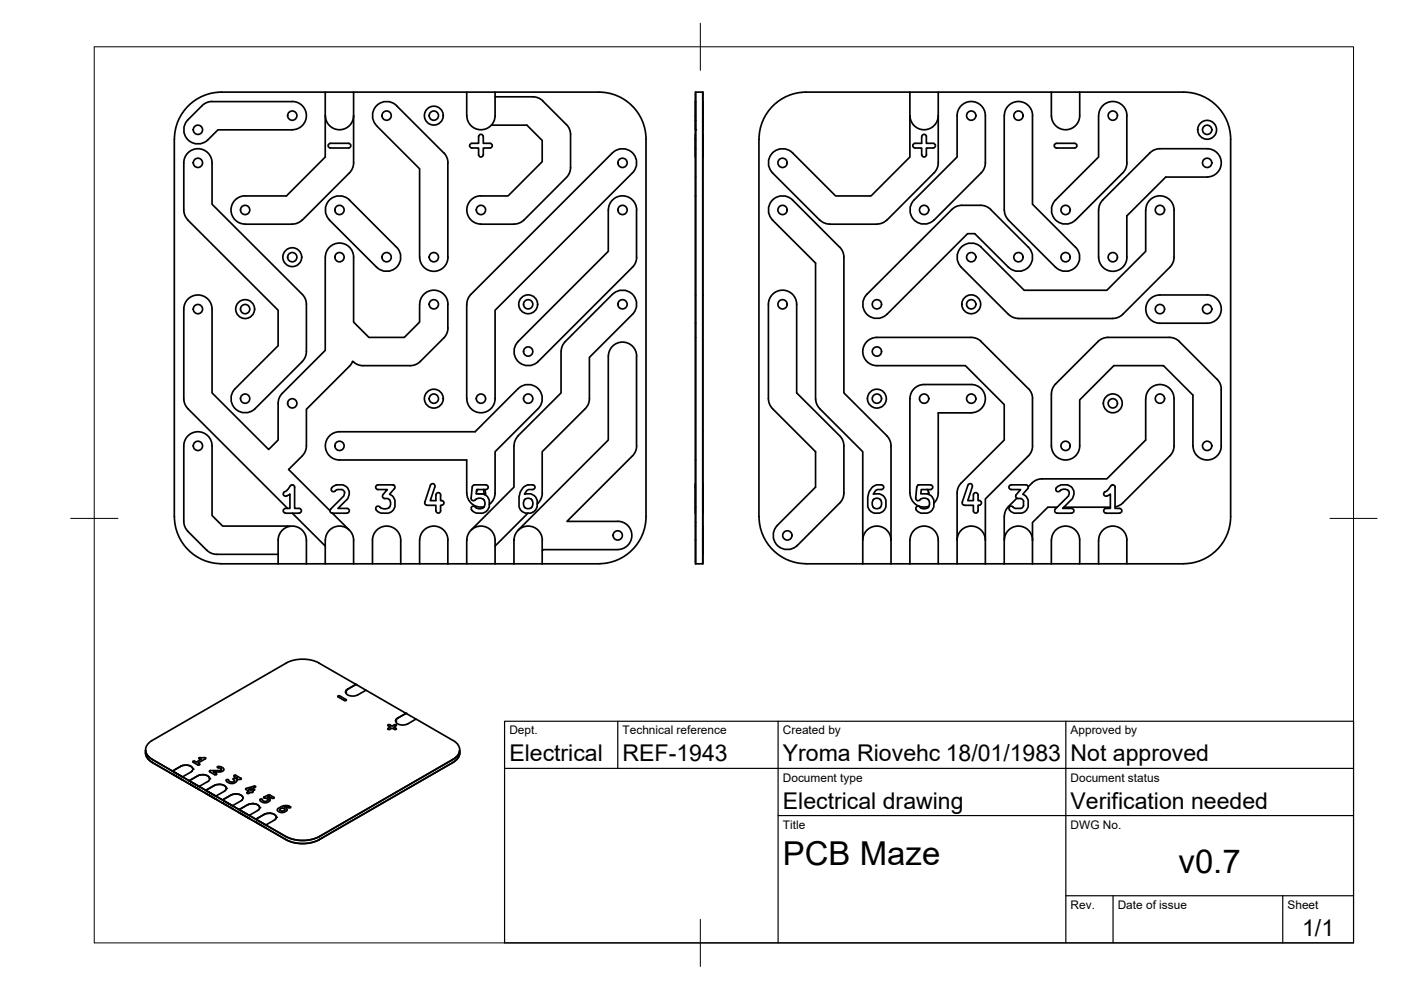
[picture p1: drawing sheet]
<svg xmlns="http://www.w3.org/2000/svg" width="297mm" height="210mm" viewBox="0 0 297 210" stroke-linecap="round" stroke-linejoin="round" font-family="sans-serif">
<!-- layer: Visible -->
<g fill="none" stroke="#000" stroke-width=".36">
<path d="M69 19.5h-22a10 10 0 0 0-10 10M75 19.5h24M105 19.5h22a10 10 0 0 1 10 10v80a10 10 0 0 1-10 10h-22M147.5 19.5v100M147.5 19.5l-.1 5M147.5 19.5h1.5M149 19.5v100h-1.5M149 19.5v8M192.9 19.5h-22a10 10 0 0 0-10 10v80a10 10 0 0 0 10 10h22M198.9 19.5h24M228.9 19.5h22a10 10 0 0 1 10 10v80a10 10 0 0 1-10 10h-12M37 29.5v80"/>
<path d="M39 34.5a3 3 0 0 1 3-3 3 3 0 0 1 3 3M39 34.5v10l.1 .9 .4 .9 19.5 19.5v7.5l-9.2 9.1M42.9 22.4l1.1-.7 1-.2h17a3 3 0 0 1 3 3 3 3 0 0 1-3 3h-15.8l-2.1 2.1a2.99 2.99 0 0 1-4.2 0 2.99 2.99 0 0 1-.1-4.2zM45 34.5v8.8l19.1 19.1M69 24.5a3 3 0 0 0 3 3 3 3 0 0 0 3-3v-5h-6v13.8l-8.3 8.2h-8.7M69.6 30.6l.5-.2h3.8a.5 .5 0 0 1 .5 .5 .5 .5 0 0 1-.5 .5h-3.8a.5 .5 0 0 1-.5-.8zM74.1 36.7l-10 9.9-1.2 .8-.9 .1M75 24.5v10M75 34.5l-.4 1.4-.5 .7M79.8 26.7l9.2 9.1v18.7M79.9 26.6a3 3 0 0 1 0-4.2 3 3 0 0 1 4.2 0l10 10M94.1 32.4l.7 1.2 .2 .9"/>
<path d="M95 34.5v20M99 24.5a3 3 0 0 0 3 3 3 3 0 0 0 3-3v-5h-6v5M101.7 28.6a.5 .5 0 0 1 .8 .4v1.4h1.4a.5 .5 0 0 1 .5 .5 .5 .5 0 0 1-.5 .5h-1.4v1.4a.5 .5 0 0 1-.5 .5 .5 .5 0 0 1-.5-.5v-1.4h-1.4a.5 .5 0 0 1-.5-.5 .5 .5 0 0 1 .5-.5h1.4v-1.4zM104.2 26.5h7.5l3.3 3.3v4.5l-7.3 7.2h-5.7M105 20.5h8l.9 .2 1.2 .7 5 5M120.1 37.6l-9 9-1.2 .8-.9 .1M120.1 26.4l.5 .8 .3 .8 .1 7.5-.4 1.4-.5 .7M129.8 32.4l-30 30M129.9 32.4a3 3 0 0 1 4.2 0 3 3 0 0 1 0 4.2M134.1 36.7l-29.1 29.1v18.7a3 3 0 0 1-3 3 3 3 0 0 1-3-3v-20l.3-1.3 .6-.8M147.4 28.5v4.8M147.4 25.5v4"/>
<path d="M147.4 24.5v3M147.4 24.5v1M147.4 29.5v2M147.4 37.5h.1M147.4 25.5h.1M147.4 29.5h.1M147.5 31.5l-.1 10M147.5 21.5l-.1 3M149 21.5v9M149 31.5h.1M149 30.5h.1M149 31.5v31"/>
<path d="M149 30.5v1M149.1 28.5v4.8M163.8 36.7l10 9.9 1.2 .8 .9 .1M168 32.4a3 3 0 0 0-4.2 0 3 3 0 0 0 0 4.2M192.9 24.5v8.8l-8.2 8.2h-7.5l-9.2-9.1M194 31.4h1.4v1.4a.51 .51 0 0 0 .5 .5 .51 .51 0 0 0 .5-.5M194 30.4a.5 .5 0 0 0-.5 .5 .5 .5 0 0 0 .5 .5M196.4 29v1.4h1.4a.5 .5 0 0 1 .5 .5 .5 .5 0 0 1-.5 .5h-1.4v1.4M196.4 29a.5 .5 0 0 0-.5-.5 .5 .5 0 0 0-.5 .5v1.4h-1.4M198 36.7l-10 9.9-.7 .6-1.4 .3M198.9 24.5a3 3 0 0 1-3 3 3 3 0 0 1-3-3v-5h6v15M198.9 34.5l-.1 1-.8 1.1"/>
<path d="M202.9 24.5v8.8l-9.1 9.1a2.99 2.99 0 0 0 0 4.2 2.99 2.99 0 0 0 4.2 0l10-9.9M202.9 24.5a3 3 0 0 1 3-3 3 3 0 0 1 3 3M208.9 24.5v10M208.9 34.5l-.1 1-.8 1.1M212.9 24.5v20l.2 .9 .7 1.2 10 10.1a3 3 0 0 0 4.2 0 3 3 0 0 0 0-4.3l-9.1-9.1v-18.8M212.9 24.5a3 3 0 0 1 3-3 3 3 0 0 1 3 3M223.6 30.6l.4-.2h3.8a.5 .5 0 0 1 .5 .5 .5 .5 0 0 1-.5 .5h-3.8a.5 .5 0 0 1-.4-.8zM228.9 24.5a3 3 0 0 1-3 3 3 3 0 0 1-3-3v-5h6v5M232.9 24.5v8.8l-9.1 9.1a2.99 2.99 0 0 0 0 4.2 2.99 2.99 0 0 0 4.2 0l10-9.9M232.9 24.5a3 3 0 0 1 3-3 3 3 0 0 1 3 3M238.9 24.5v10M238.9 34.5l-.1 1-.7 1.1"/>
<path d="M243.8 32.4l-10 10-.7 1.2-.2 .9M245.9 31.5h10M245.9 31.5l-1.3 .4-.8 .5M255.9 37.5h-8.7l-8.3 8.3v8.7M255.9 31.5a3 3 0 0 1 3 3 3 3 0 0 1-3 3M52 47.5h10M52 41.5a3 3 0 0 0-3 3 3 3 0 0 0 3 3M69.9 42.4a2.97 2.97 0 0 1 4.2 0l10 10a3 3 0 0 1 0 4.2 3 3 0 0 1-4.2 0l-10-10a2.99 2.99 0 0 1 0-4.2zM89 54.5a3 3 0 0 0 3 3 3 3 0 0 0 3-3M102 47.5h7M102 41.5a3 3 0 0 0-3 3 3 3 0 0 0 3 3M129 44.5v8.8l-19.2 19.1"/>
<path d="M129 44.5a3 3 0 0 1 3-3 3 3 0 0 1 3 3M135 44.5v10M135 54.5l-.3 1.4-.6 .7-20 20.1M147.4 41.5v21M147.4 41.5h.1M175.9 47.5h10M232.9 44.5v10M232.9 54.5a3 3 0 0 0 3 3 3 3 0 0 0 3-3M248 56.6l.6-.7 .3-1.4v-10a3 3 0 0 0-3-3 3 3 0 0 0-3 3v8.8l-8.2 8.2h-17.6l-9.1-9.1a2.99 2.99 0 0 0-4.2 0 2.99 2.99 0 0 0 0 4.2l10 10 1.2 .8 .9 .1h20l1.4-.3 .8-.6 9.9-9.9M39 65.5a3 3 0 0 1 3-3 3 3 0 0 1 3 3M39 65.5v19l.3 1.4 .5 .7 21.2 21.2M45 65.5v17.8l12 12 2-2v-7.8"/>
<path d="M64.1 62.4l.7 1.2 .2 .9v10l-.2 1-.7 1.1-10 10M75 76.8l-.2-.2-.7 1.1-9.1 9.1v7.7M75 76.8l.7 .4 1.3 .3h10M89 64.5v3.8l-3.3 3.2h-7.5l-3.2-3.2v-13.8a3 3 0 0 0-3-3 3 3 0 0 0-3 3v19.8l-9.2 9.1M89 64.5a3 3 0 0 1 3-3 3 3 0 0 1 3 3M95 64.5v5M95 69.5l-.2 1-.4 .8-5.3 5.3-1.2 .8-.9 .1M109.9 72.4a3 3 0 0 0 0 4.2 3 3 0 0 0 4.2 0M119 74.5v8.8l-9.2 9.1M129 75.5v17.8l-19.1 19.1M129 75.5a3 3 0 0 1 3-3 3 3 0 0 1 3 3M129.8 62.4l-9.9 10-.8 1.2-.1 .9"/>
<path d="M129.9 62.4a2.99 2.99 0 0 1 4.2 0 2.99 2.99 0 0 1 0 4.2l-9.1 9.2v8.7l-.2 .9-.4 .9-9.4 9.5-.1 9.2-.2 .9-.6 .7M135 75.5v19M147.4 68.5v3M147.4 68.5h.1M147.5 62.5l-.1 6M147.5 71.5l-.1 26M149 62.5h.1M149 62.5v29M183.8 62.4a3 3 0 0 0 0 4.2 3 3 0 0 0 4.2 0l17.1-17.1h1.6l7.1 7.1a2.99 2.99 0 0 0 4.2 .1 2.99 2.99 0 0 0 0-4.3l-8-8-.7-.5-1.4-.4h-4l-.9 .2-1.2 .7-18 18M185.9 71.5h20l.9 .2 .9 .4 10.3 10.3 .6 .8 .3 1.3v10M185.9 77.5h18.8l8.2 8.3v7.5l-9.1 9.1-.7 1.2-.2 .9v15M185.9 71.5a3 3 0 0 0-3 3 3 3 0 0 0 3 3"/>
<path d="M245.9 68.5h10M245.9 62.5h10M245.9 62.5a3 3 0 0 0-3 3 3 3 0 0 0 3 3M247.9 71.5h-13l-1.3 .4-.8 .5-9 9-.7 1.2-.2 .9M247.9 71.5l1 .2 1.2 .7M250 72.4l8 8M255.9 62.5a3 3 0 0 1 3 3 3 3 0 0 1-3 3M39 94.5a3 3 0 0 1 3-3 3 3 0 0 1 3 3M39 94.5v16M45 94.5v14.8l2.2 2.2 14.3 .1M49.9 82.4a3 3 0 0 0 0 4.2 3 3 0 0 0 4.2 0M59.8 83.4l-.7 1.2-.1 .9"/>
<path d="M64.1 96.7l-2.9 2.8 8.8 8.8M65 94.5l-.4 1.4-.5 .8M109 94.5v8.8l-9.1 9.1M109.8 82.4l-9.1 9.1h-28.7a3 3 0 0 0-3 3 3 3 0 0 0 3 3h27v7a3 3 0 0 0 3.6 2.9M109.9 82.4a3 3 0 0 1 4.2 0 3 3 0 0 1 0 4.2M109.9 92.4l-.8 1.2-.1 .9M114.1 86.6l-9.1 9.2-.1 9.2-.5 1.3-.7 .6M134.1 96.7l-13.9 13.8h10.8M135 94.5l-.3 1.4-.6 .8M147.4 97.5l.1 10M147.4 97.5h.1M149 91.5h.1"/>
<path d="M149 91.5v26M172.9 84.5v-28.7l-9.1-9.2a3 3 0 0 1 0-4.2 3 3 0 0 1 4.2 0l10 10 .8 1.2 .1 .9v28.8l9.1 9.1M172.9 84.5l.2 .9 .7 1.2 9.1 9.2v23.7M178 92.4l-9.1-9.1v-18.8a3 3 0 0 0-3-3 3 3 0 0 0-3 3v20l.2 .9 .7 1.2 9.1 9.2v7.5l-8.1 8.1a3 3 0 0 0 0 4.2 3 3 0 0 0 4.2 0l9-8.9 .6-.8 .3-1.4v-10M178 92.4l.8 1.2 .1 .9M188 92.4l.8 1.2 .1 .9M188.9 94.5v25M205.9 87.5h-7v17l-.3 1.4-.6 .8M205.9 87.5a3 3 0 0 0 3-3 3 3 0 0 0-3-3h-10a2.99 2.99 0 0 0-3 3v20a3 3 0 0 0 4.1 2.8M218 96.7l-9.1 9.1v13.7M218.9 94.5l-.1 1-.8 1.2M222.9 83.5v11"/>
<path d="M222.9 94.5a3 3 0 0 0 3 3 3 3 0 0 0 3-3M228.9 94.5v-9.7l7.3-7.3h10.5l6.2 6.3v10.7M248 96.7l-9.9 9.9-.6 .5-1.1 .4M248.9 94.5v-10a3 3 0 0 0-3-3 3 3 0 0 0-3 3v8.8l-8.2 8.2h-13.8l-.9 .2a4.4 4.4 0 0 0-2 1.5M248.9 94.5l-.1 1-.8 1.2M252.9 94.5a3 3 0 0 0 3 3 3 3 0 0 0 3-3M258.1 80.4l.7 1.2 .1 .9v12M37 109.5a10 10 0 0 0 10 10h12M39 110.5l.1 1 .7 1.2M39.8 112.7l4 4 1.2 .7 1 .1h13M59.7 112.6a2.99 2.99 0 0 1 3.3-.9 2.99 2.99 0 0 1 2 2.8v5h-6v-5a2.99 2.99 0 0 1 .7-1.9zM60.5 108.8h2.9"/>
<path d="M62 108.8l7 7M62 102.8l-.4 .2a2.96 2.96 0 0 1-1.5 1.4 .5 .5 0 0 0 .1 .6 .5 .5 0 0 0 .6 .2l.7-.5v3.1h-1a.5 .5 0 0 0-.5 .5 .5 .5 0 0 0 .5 .5M62 102.8l.4 .3 .1 .2v4.5h.9a.5 .5 0 0 1 .5 .5 .5 .5 0 0 1-.5 .5M65 119.5h4M69.7 112.6a2.99 2.99 0 0 1 3.3-.9 2.99 2.99 0 0 1 2 2.8v5h-6v-5a3.2 3.2 0 0 1 .7-1.9zM71.1 104.1a.5 .5 0 0 1-.7 0 .5 .5 0 0 1-.1-.7l1-.6h1.4a1.81 1.81 0 0 1 1.3 1.3v.7l-.2 .9-2.2 2.1h2a.5 .5 0 0 1 .5 .5 .5 .5 0 0 1-.5 .5M72.5 103.8h-1l-.5 .3M72.5 103.8a.72 .72 0 0 1 .5 .8l-.1 .6-2.9 2.9 .1 .5 .4 .2M73.6 108.8h-3.2l3.7 3.6M75 119.5h4M79.7 112.6a2.99 2.99 0 0 1 3.3-.9 2.99 2.99 0 0 1 2 2.8v5h-6v-5a2.99 2.99 0 0 1 .7-1.9zM80.5 107.5l.2 .1a1.57 1.57 0 0 0 1.9-.1"/>
<path d="M80.5 107.5a.5 .5 0 0 0-.7 0 .5 .5 0 0 0 0 .7l.9 .6h1.6l.7-.3 .4-.4 .3-.7v-1.4l-.3-.7-.8-.5 1-1.2a.5 .5 0 0 0 .1-.5 .5 .5 0 0 0-.4-.3h-3.2a.5 .5 0 0 0-.4 .5 .5 .5 0 0 0 .4 .5h2l-1 1.2 .1 .5 .3 .2a1.09 1.09 0 0 1 1.3 .5 1.09 1.09 0 0 1-.2 1.3M85 119.5h4M89 114.5v5h6M89 114.5a3 3 0 0 1 3-3 3 3 0 0 1 3 3M92.2 103.2a.5 .5 0 0 0-.3-.6 .5 .5 0 0 0-.6 .3l-1.2 3.9 .4 .3h1.9v1.2M92.2 103.2l-1 2.9h1.2v-1.1M92.4 108.3a.5 .5 0 0 0 .5 .5 .5 .5 0 0 0 .5-.5M92.4 104.9a.5 .5 0 0 1 .5-.4 .5 .5 0 0 1 .5 .4M93.4 105v1.1h.2M93.6 106.1a.53 .53 0 0 1 .5 .7 .53 .53 0 0 1-.7 .3v1.2M95 119.5h4M95 114.5v5"/>
<path d="M99 114.5h.1M99.7 112.6a2.99 2.99 0 0 1 3.3-.9 2.99 2.99 0 0 1 2 2.8v5h-6v-5a3.2 3.2 0 0 1 .7-1.9zM99.9 105.6l.3 .5 .5-.1M100.1 103.2l-.2 2.4M100.6 102.8h2.4a.5 .5 0 0 1 .5 .5 .5 .5 0 0 1-.5 .5h-1.9l-.1 .9h1.4a1.81 1.81 0 0 1 1.3 1.3v1.5a1.91 1.91 0 0 1-1.2 1.3h-1.5l-.7-.4a.62 .62 0 0 1-.3-.9l.3-.2 .4 .2M100.6 102.8l-.4 .4M100.7 106a1.19 1.19 0 0 1 1.7-.2 1.19 1.19 0 0 1 .2 1.7M100.7 107.5a1.33 1.33 0 0 0 1.9 0M101 104.6v.1M101.3 103.8l-.3 .5M102.6 103.8v.9h-1.3M102.6 103.8a.98 .98 0 0 1 .3 1.1"/>
<path d="M109 119.5v-5a3 3 0 0 1 3-3 3 3 0 0 1 3 3v5M109 114.5h.1M111.2 107.5a1.07 1.07 0 0 0 1.6 0M111.2 107.5a1.11 1.11 0 0 1-.1-1.5 1.11 1.11 0 0 1 1.5-.2 1.36 1.36 0 0 1 .2 1.7M112 108.8l-7 7M112.9 102.8h-1.1l-1 .7a2.96 2.96 0 0 0-.8 1.9l.1 2.1a1.9 1.9 0 0 0 1.2 1.3h1.3a1.91 1.91 0 0 0 1.3-1.3v-1.5a1.91 1.91 0 0 0-1.3-1.3l-1.4 .1 .6-.9 .3-.1h.8M112.9 102.8a.5 .5 0 0 1 .5 .5 .5 .5 0 0 1-.5 .5M114.1 106.7l-.2 .2M131 116.5h-15.8l-.2 .3M131 110.5a3 3 0 0 1 3 3 3 3 0 0 1-3 3M147.4 102.6v6.2M147.4 107.5l.1 3.3"/>
<path d="M147.4 110.8v.7M147.5 114.5v5M147.5 111.5l-.1 3M149 111.5v8M149.1 102.6v6.2M182.9 114.5a3 3 0 0 1 3-3 3 3 0 0 1 3 3M185.1 107.5a1.07 1.07 0 0 0 1.6 0M185.1 107.5a1.11 1.11 0 0 1 0-1.5 1.11 1.11 0 0 1 1.5-.2 1.36 1.36 0 0 1 .1 1.7M186.9 102.8h-1.1l-1 .7a3.2 3.2 0 0 0-.8 1.9v2.1a1.91 1.91 0 0 0 1.3 1.3h1.2a1.9 1.9 0 0 0 1.3-1.3v-1.4l-.3-.8-1-.6-1.3 .1 .5-.9 .3-.1h.9M186.9 102.8a.5 .5 0 0 1 .5 .5 .5 .5 0 0 1-.5 .5M194 112.2a2.99 2.99 0 0 1 3.2-.4 2.99 2.99 0 0 1 1.7 2.7v5h-6v-5a2.99 2.99 0 0 1 1.1-2.3zM194.4 103.2l-.2 2.6 .4 .4 .4-.2"/>
<path d="M194.6 102.9l-.2 .3M195 106a1.19 1.19 0 0 1 1.7-.2 1.19 1.19 0 0 1 .2 1.7M195 107.5a1.33 1.33 0 0 0 1.8 0M195 107.5a.5 .5 0 0 0-.7 0 .5 .5 0 0 0 0 .7M196.6 104.7h.3M196.6 103.8l.3 .4v.6M196.8 104.3l.1 .3M197.3 102.8l-2.7 .1M197.3 103.8h-2l-.1 .9h1.5l.9 .6 .4 .8v1.3l-.3 .7-.4 .4-.7 .3h-1.4l-.9-.6M197.3 102.8a.5 .5 0 0 1 .5 .5 .5 .5 0 0 1-.5 .5M198.9 119.5h24M202.9 114.5a3 3 0 0 1 3-3 3 3 0 0 1 3 3"/>
<path d="M207.6 106.1a.53 .53 0 0 1 .5 .7 .53 .53 0 0 1-.7 .3v1.2a.5 .5 0 0 1-.5 .5 .5 .5 0 0 1-.5-.5v-1.2h-1.9l-.5-.3 1.2-3.9a.5 .5 0 0 1 .6-.3 .5 .5 0 0 1 .4 .6l-1 2.9h1.2v-1.1a.5 .5 0 0 1 .5-.5 .5 .5 0 0 1 .5 .4v1.2h.2M212.9 114.5a2.98 2.98 0 0 1 3-3 2.98 2.98 0 0 1 3 3M214.8 107.5l.4 .3h1.2M215.6 105.6l-2.1 2.2-.5 1.2-.1 10.5M216.4 105.7l.6 .6v.9l-.6 .6M217.9 103.6l-1 1.2 .7 .5 .4 .7v1.4l-.3 .7-.4 .4-.7 .3h-1.5l-.8-.4a.62 .62 0 0 1-.2-.9l.2-.2 .5 .2M217.9 103.6l.1-.4-.3-.4h-3.3a.5 .5 0 0 0-.5 .5 .5 .5 0 0 0 .5 .5h2l-1 1.1v.4l.3 .4h.7M222.9 114.5v5M222.9 114.5a3 3 0 0 1 3-3 3 3 0 0 1 3 3v5h-6M224.1 108.8h3.1M224.2 107.5h-2l-3.3 3.3v8.7M224.7 104.1a1.12 1.12 0 0 1 1.2-.4 1.12 1.12 0 0 1 .8 .9l-.2 .6-2.8 2.7-.1 .6 .5 .3"/>
<path d="M224.7 104.1a.5 .5 0 0 1-.7 0 .5 .5 0 0 1 0-.7l.9-.6h1.5a1.81 1.81 0 0 1 1.3 1.3v.7l-.3 .9-2.1 2.1h1.9a.5 .5 0 0 1 .5 .5 .5 .5 0 0 1-.5 .5M225.6 107.5h9.8M228.9 119.5h4M232.9 114.5v5M234.5 108.8h2.8M235.9 102.8h.1M235.9 102.8l-.4 .2a2.81 2.81 0 0 1-1.4 1.4 .5 .5 0 0 0 0 .6 .5 .5 0 0 0 .6 .2l.7-.5v3.1h-.9a.5 .5 0 0 0-.5 .5 .5 .5 0 0 0 .5 .5M235.9 102.8l.4 .2 .1 .2v4.6h.9a.5 .5 0 0 1 .5 .5 .5 .5 0 0 1-.4 .5M238.9 114.5v5h-6M238.9 114.5a3 3 0 0 0-3-3 3 3 0 0 0-3 3M30.9 159.1v.5M30.9 159.1a2.47 2.47 0 0 0 1.4 2l28.3 16.3"/>
<path d="M32.2 157a2.14 2.14 0 0 0-1.3 2.1 2.14 2.14 0 0 0 1.4 1.9l4.3 2.5 1.8-1.1M60.7 140.6l-28.5 16.4M60.7 140.5a7.9 7.9 0 0 1 6.9 0M67.6 140.6l7.9 4.5-1.8 1 1.8-1 2.1 1.2M71.7 147.8l1.3 .7M71.7 147.7v-.2h.3l1.4 .9-.4 .1M73.4 146.3l-.1 .3a1.5 1.5 0 0 0 2.2 .9l.3-.2M73.5 146.3l.2-.2-.4 .7M73.6 146.2h.1M75.8 147.4l1.8-1.1 8.5 4.9-1.8 1.1M82.6 154.6l-.4-.1 .6-.4-.5-.2v-.2h.3l.5 .3 .5-.3h.4v.2l-.5 .2 .6 .4-.5 .1M82.6 154.7l.5-.3 .5 .3"/>
<path d="M84.3 152.3l1.8-1.1 2.1 1.3M84.3 152.3l-.4 .6M84.3 152.2l-.2 .2a.59 .59 0 0 0 0 .9 2.25 2.25 0 0 0 2.3 .2M86.4 153.5l1.8-1 7.9 4.5M96.1 157a2.13 2.13 0 0 1 1.4 2.1 2.13 2.13 0 0 1-1.5 1.9l-28.3 16.4a8 8 0 0 1-7.1 0l-4.2-2.5 1.7-1M97.5 159.1v.5M97.5 159.1a2.47 2.47 0 0 1-1.5 2l-28.3 16.3M36.6 164.1l-4.4-2.5a2.51 2.51 0 0 1-1.3-2 2.47 2.47 0 0 0 1.4 2.1l28.3 16.3a7.8 7.8 0 0 0 7.1 0l28.3-16.3a2.58 2.58 0 0 0 1.5-2.1 2.51 2.51 0 0 1-1.5 2.1l-28.3 16.3a7.8 7.8 0 0 1-7.1 0l-6.3-3.7M36.6 163.5l2.1 1.2zM36.6 164.1l2.1 1.3zM37.3 163.1h.1M38.4 162.4a1.75 1.75 0 0 1 2.5 .7"/>
<path d="M38.4 162.4l.7-.2a1.37 1.37 0 0 1 1.8 1l-.2 .3M38.4 162.4l-1.8 1.1M38.7 165.3l1.4 .9M38.7 164.7h.1M40.1 166.2l2.1 1.2zM40.1 165.5l2.1 1.3zM40.3 162.4h.1M40.7 163.5l-2 1.2 1.4 .8 1.8-1M40.7 163.5h.1M40.9 161.6l1 .6M41.4 164.8h.1M41.9 164.5l-1.8 1"/>
<path d="M41.9 164.5a1.75 1.75 0 0 1 2.5 .6M41.9 164.5l.8-.2a1.37 1.37 0 0 1 1.7 .9l-.3 .5-1.9 1 1.4 .9 1.8-1.1-1.8 1.1M42.2 166.8h.1M42.2 167.4h.1M42.2 167.4l1.4 .8M42.3 160.9l.4 .1-1.1 .6-.5-.3-.2 .2v.1M43.6 160.7v.2l-1.6 .9 .4 .3-.4 .1M43.6 160.7l-1.3-.1-.1 .2 .1 .1M43.6 167.6l2.2 1.2zM44.4 165.1h.1M45.8 169.5l-2.2-1.3 5.7 3.3M45.8 168.8h.1"/>
<path d="M46.3 162.5l1 .3 .2 .3-.1 .3-.7 .3h-1.5l.7 .4v.1l-.2 .1-1.3-.7M46.3 162.8l.6 .2v.2l-.3 .2h-2l-.2 .1 .1 .1M46.3 162.5l-.2 .1 .2 .2M48 165.4l.2-.1 .3 .1M48 167.2a1.75 1.75 0 0 0-2.5-.7l.7-.2a1.37 1.37 0 0 1 1.8 1l-.3 .4-1.9 1.1 1.4 .8 1.8-1M48.5 165.4l.6 .4M49 168.6l-1.8 1 2.1 1.3-2.1-1.3M49 168.6a1.74 1.74 0 0 1 2.5 .6M49 168.6l.7-.3a1.37 1.37 0 0 1 1.8 1l-.2 .3M49.3 171.5h.1M49.3 170.8v.1M49.3 171.5l1.4 .8"/>
<path d="M49.4 165.3l.3 .2-.6 .4M49.6 164.6l.7 .4h-.8v.2M49.6 164.6v-.2h.4l1.1 .7M50.7 172.3l2.1 1.2zM50.7 171.7l2.1 1.2M50.9 165.3h-.8v.5l-.8 .3h-.7l-.5-.4-.1-.3M51.1 169.8l-1.8 1 1.4 .9 1.8-1.1M51.1 165.1h.1M51.2 165.1l-.3 .1M51.3 169.7l-.2 .1M52.4 168v.2h.3M52.5 170.6l-1.8 1.1 2.2 1.2"/>
<path d="M52.5 170.6a1.75 1.75 0 0 1 2.6 .7M52.5 170.6l.8-.2a1.37 1.37 0 0 1 1.7 1l-.3 .4-1.9 1.1 1.5 .8 1.7-1.1M52.9 173.5l1.4 .8M52.9 172.9h-.1M52.9 173.5h-.1M53.6 167.3l-.5 .3-.4-.3 1.4-.4 .1-.2h-.3l-1.8 .5v.2l.7 .4-.4 .2M53.6 167.3l.4 .1-.5 .4 .1 .2h-.5l-.4 .2M53.7 170.4h.1M54.3 173.7l2.1 1.2zM54.3 174.3h.1M55.1 171.2v.1M55.1 169.5l.3-.1 .2 .1"/>
<path d="M55.6 169.5l.1 .3 .5 .1M56 172.7l-1.7 1M56 172.7h.1M56.2 169.9h.1M56.3 169.2l.5 .3M56.8 169.6h.1M56.8 169.6l-.5 .3M57.2 172.4h.1M57.2 168.6l.9 .5M57.2 168.6l-.3-.1-1 .5 .3 .2M58.1 169v.1l-.2 .2-.9-.4-.3 .1 .5 .3 .1 .4-.1 .2-.8 .3-.7-.1-.5-.3-.1-.3M58.6 173.3a1.75 1.75 0 0 0-2.5-.6l.7-.3a1.37 1.37 0 0 1 1.8 1l-.4 .5"/>
<path d="M58.6 173.3h.1M60.4 171.6l-.3 .3-.3 .1M60.4 171.6a.64 .64 0 0 0-1.1 .1l.5 .3M60.6 177.4a7.8 7.8 0 0 0 7.1 0M61.6 171.1l.1 .1-.3 .1-.5-.2h-.6l.4 .3 .2 .3-.7 .5h-.8l-.6-.4 .1-.4 1.2-.5 .8-.1 .7 .3"/>
<circle cx="42" cy="27.5" r=".98"/>
<circle cx="42" cy="34.5" r=".98"/>
<circle cx="62" cy="24.5" r=".98"/>
<circle cx="82" cy="24.5" r=".98"/>
<circle cx="92" cy="24.5" r="2"/>
<circle cx="92" cy="24.5" r=".98"/>
<circle cx="132" cy="34.5" r=".98"/>
<circle cx="165.9" cy="34.5" r=".98"/>
<circle cx="205.9" cy="24.5" r=".98"/>
<circle cx="215.9" cy="24.5" r=".98"/>
<circle cx="235.9" cy="24.5" r=".98"/>
<circle cx="255.9" cy="27.5" r=".98"/>
<circle cx="255.9" cy="34.5" r=".98"/>
<circle cx="255.9" cy="27.5" r="2"/>
<circle cx="52" cy="44.5" r=".98"/>
<circle cx="62" cy="54.5" r="2"/>
<circle cx="62" cy="54.5" r=".98"/>
<circle cx="72" cy="54.5" r=".98"/>
<circle cx="72" cy="44.5" r=".98"/>
<circle cx="82" cy="54.5" r=".98"/>
<circle cx="92" cy="54.5" r=".98"/>
<circle cx="102" cy="44.5" r=".98"/>
<circle cx="132" cy="44.5" r=".98"/>
<circle cx="165.9" cy="44.5" r=".98"/>
<circle cx="195.9" cy="44.5" r=".98"/>
<circle cx="205.9" cy="54.5" r=".98"/>
<circle cx="215.9" cy="54.5" r=".98"/>
<circle cx="225.9" cy="44.5" r=".98"/>
<circle cx="225.9" cy="54.5" r=".98"/>
<circle cx="235.9" cy="54.5" r=".98"/>
<circle cx="245.9" cy="44.5" r=".98"/>
<circle cx="42" cy="65.5" r=".98"/>
<circle cx="52" cy="65.5" r="2"/>
<circle cx="52" cy="65.5" r=".98"/>
<circle cx="92" cy="64.5" r=".98"/>
<circle cx="112" cy="64.5" r="2"/>
<circle cx="112" cy="74.5" r=".98"/>
<circle cx="112" cy="64.5" r=".98"/>
<circle cx="132" cy="64.5" r=".98"/>
<circle cx="165.9" cy="64.5" r=".98"/>
<circle cx="185.9" cy="74.5" r=".98"/>
<circle cx="185.9" cy="64.5" r=".98"/>
<circle cx="205.9" cy="64.5" r=".98"/>
<circle cx="205.9" cy="64.5" r="2"/>
<circle cx="245.9" cy="65.5" r=".98"/>
<circle cx="255.9" cy="65.5" r=".98"/>
<circle cx="42" cy="94.5" r=".98"/>
<circle cx="52" cy="84.5" r=".98"/>
<circle cx="62" cy="85.5" r=".98"/>
<circle cx="72" cy="94.5" r=".98"/>
<circle cx="92" cy="84.5" r="2"/>
<circle cx="92" cy="84.5" r=".98"/>
<circle cx="102" cy="84.5" r=".98"/>
<circle cx="112" cy="84.5" r=".98"/>
<circle cx="185.9" cy="84.5" r=".98"/>
<circle cx="185.9" cy="84.5" r="2"/>
<circle cx="195.9" cy="84.5" r=".98"/>
<circle cx="205.9" cy="84.5" r=".98"/>
<circle cx="225.9" cy="94.5" r=".98"/>
<circle cx="235.9" cy="85.5" r=".98"/>
<circle cx="235.9" cy="85.5" r="2"/>
<circle cx="245.9" cy="84.5" r=".98"/>
<circle cx="255.9" cy="94.5" r=".98"/>
<circle cx="131" cy="113.5" r=".98"/>
<circle cx="166.9" cy="113.5" r=".98"/>
</g>
<g fill="#000">
<circle cx="147.4" cy="27.5" r=".18"/>
<circle cx="73.3" cy="146.8" r=".18"/>
<circle cx="75.5" cy="145.1" r=".18"/>
<circle cx="83.9" cy="152.9" r=".18"/>
<circle cx="86.1" cy="151.2" r=".18"/>
<circle cx="38.7" cy="164.7" r=".18"/>
<circle cx="40.9" cy="163.1" r=".18"/>
<circle cx="44.4" cy="165.1" r=".18"/>
<circle cx="45.8" cy="168.8" r=".18"/>
<circle cx="47.2" cy="170.3" r=".18"/>
<circle cx="48" cy="167.2" r=".18"/>
<circle cx="55.1" cy="171.3" r=".18"/>
<circle cx="58.6" cy="173.3" r=".18"/>
</g>
<!-- layer: BORDER -->
<path d="M20 9.9h267v190h-267zM148.5 4.9v10M15 109.9h10M282 109.9h10M148.5 194.9v10" fill="none" stroke="#000" stroke-width=".21"/>
<!-- layer: TITLEBLOCK -->
<path d="M107 152.9h180v47h-180zM131 152.9v10M165 152.9v47M226 152.9v47M107 162.9h180M165 172.9h122M226 189.9h61M236 189.9v10M272 189.9v10" fill="none" stroke="#000" stroke-width=".25"/>
<g font-size="7">
<text x="166" y="183.4">PCB Maze</text>
<text x="249.9" y="185.2">v0.7</text>
</g>
<g font-size="4.9">
<text x="108" y="161.4">Electrical</text>
<text x="132" y="161.4">REF-1943</text>
<text x="166" y="161.4">Yroma Riovehc 18/01/1983</text>
<text x="227" y="161.4">Not approved</text>
<text x="166" y="171.4">Electrical drawing</text>
<text x="227" y="171.4">Verification needed</text>
<text x="276.1" y="198.6">1/1</text>
</g>
<g font-size="2.5">
<text x="108" y="155.7">Dept.</text>
<text x="132" y="155.7">Technical reference</text>
<text x="166" y="155.7">Created by</text>
<text x="227" y="155.7">Approved by</text>
<text x="166" y="165.7">Document type</text>
<text x="227" y="165.7">Document status</text>
<text x="166" y="175.7">Title</text>
<text x="227" y="175.7">DWG No.</text>
<text x="227" y="192.7">Rev.</text>
<text x="237" y="192.7">Date of issue</text>
<text x="273" y="192.7">Sheet</text>
</g>
</svg>
